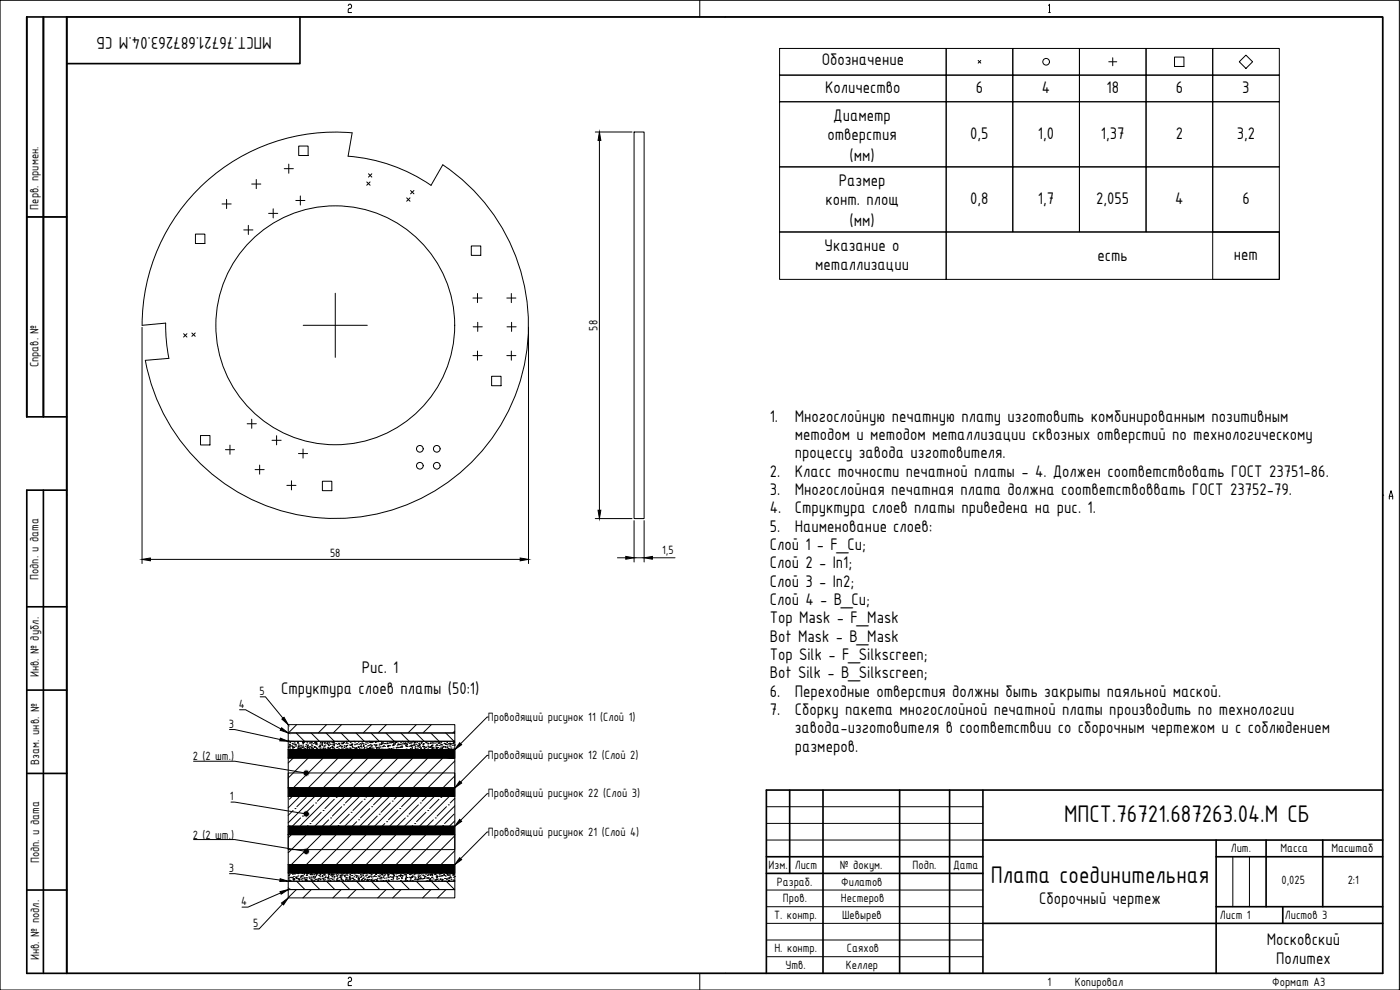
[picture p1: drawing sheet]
<svg xmlns="http://www.w3.org/2000/svg" width="420mm" height="297mm" viewBox="0 0 420 297" stroke-linecap="round" stroke-linejoin="round" font-family="sans-serif">
<g fill="none" stroke="#000" stroke-width=".3">
<path d="M0 .1h420v296.9h-420zM20 5.1h395v286.9h-395zM104.5 1.7l.2-.4h.6l.2 .4-.2 .8h-.6l-.2 .4v.9h1M210 .1v5M217.5 5.1h.1M234 14.5h50v8h-50zM284 14.5h20v8h-20zM293.6 18.1l.8 .8M294.4 18.1l-.8 .8M304 14.5h20v8h-20zM314.7 1.7l.3-.4v2.5M314.7 3.8h.5"/>
<path d="M324 14.5h19.9v8h-19.9zM332.8 18.5h2.4M333.9 17.3v2.4M343.9 14.5h20.1v8h-20.1zM352.5 17.1h2.8v2.8h-2.8zM364 14.5h19.9v8h-19.9zM371.9 18.5l2-2 2 2-2 2zM178.6 39.6h11.1M190.3 39.6h3v116h-3zM234 22.5h50v8h-50zM234 30.5h50v19.6h-50zM284 22.5h20v8h-20z"/>
<path d="M284 30.5h20v19.6h-20zM304 22.5h20v8h-20zM304 30.5h20v19.6h-20zM324 22.5h19.9v8h-19.9zM324 30.5h19.9v19.6h-19.9zM343.9 22.5h20.1v8h-20.1zM343.9 30.5h20.1v19.6h-20.1zM364 22.5h19.9v8h-19.9zM364 30.5h19.9v19.6h-19.9zM59.9 56.4a58 58 0 0 1 45.8-16.5l-1.2 7a50.8 50.8 0 0 1 24.8 8.7l3.6-6.2a58 58 0 0 1-.4 96.6 58 58 0 0 1-88.9-37.9l7.1-.6-.8-5.2-.2-5.4-7 .7a58 58 0 0 1 17.2-41.2zM68 59.8v2.8M75.5 55.2h2.8"/>
<path d="M76.9 53.9v2.7M85.3 50.6h2.7M86.7 49.2v2.8M89.6 43.8h2.9v2.9h-2.9zM90.1 58.8v2.7M110.1 54.6l1 1M110.6 52.1l1 1M111.1 54.6l-1 1M111.6 52.1l-1 1M122 59.4l1.1 1M123.1 59.4l-1.1 1M123.2 57.2l1 1"/>
<path d="M124.2 57.2l-1 1M179.9 42.1v111M234 50.1h50v19.5h-50zM284 50.1h20v19.5h-20zM304 50.1h20v19.5h-20zM324 50.1h19.9v19.5h-19.9zM343.9 50.1h20.1v19.5h-20.1zM364 50.1h19.9v19.5h-19.9zM8 65.1h12M58.7 70.2h2.8v2.9h-2.8zM66.6 61.2h2.8M73.2 69h2.7"/>
<path d="M74.5 67.6v2.8M80.6 64h2.8M82 62.6v2.8M88.8 60.2h2.7M141.4 73.8h2.9v2.8h-2.9zM234 69.6h50v14.2h-50zM284 69.6h99.9v14.2h-99.9zM364 69.6h19.9v14.2h-19.9zM42.6 98.2v70.9M57.6 99.9l1 1M58.6 99.9l-1 1M91 97.6h19.2"/>
<path d="M100.6 88v19.2M141.9 89.4h2.8M142 98.1h2.7M143.3 88.1v2.7M143.4 96.7v2.7M152.1 89.4h2.7M152.2 98.1h2.7M153.5 88.1v2.7M153.5 96.7v2.7M158.6 98.2v70.9M55.1 100.1l1 1M56.1 100.1l-1 1"/>
<path d="M141.9 106.7h2.8M143.3 105.3v2.8M147.5 112.9h2.9v2.8h-2.9zM152.1 106.7h2.7M153.5 105.3v2.8M60.2 130.7h2.8v2.8h-2.8zM67.6 134.9h2.8M69 133.6v2.7M74.2 127.1h2.7M75.5 125.8v2.7M77.9 139.5v2.8M81.6 132.1h2.8"/>
<path d="M83 130.7v2.8M89.6 136.1h2.7M90.9 134.7v2.8M20 148.6h.1M76.5 140.9h2.8M86.1 145.6h2.7M87.5 144.3v2.7M96.8 144.4h2.8v2.8h-2.8zM178.6 155.6h11.1M190.3 156.2v12.4M193.3 156.2v12.4M415 148.6h.1"/>
<path d="M417 149.7v-.8l.5-1.7 .5 1.7v.8M417 148.9h1M45.1 167.8h111M185.3 167.4h2.5M190.3 167.4h3M195.8 167.4h6.8M68.9 218.9h1.6l13.6 3M71.9 213h1.8l10.6 5.7M78.1 209.1h1.6l5.2 6.4M86.5 217.4h50v2.5h-50zM86.5 219.9h50v2.5h-50zM88.9 219.9l2.5 2.5"/>
<path d="M89 217.4l-2.5 2.5M93.4 219.9l2.5 2.5M97.8 219.9l2.5 2.5M98 217.4l-2.5 2.5M102.3 219.9l2.5 2.5M102.5 217.4l-2.5 2.5M106.8 219.9l2.5 2.5M111.3 219.9l2.5 2.5M111.5 217.4l-2.5 2.5M115.8 219.9l2.5 2.5M116 217.4l-2.5 2.5M120.3 219.9l2.5 2.5"/>
<path d="M124.8 219.9l2.5 2.5M124.9 217.4l-2.5 2.5M129.3 219.9l2.5 2.5M129.4 217.4l-2.5 2.5M133.8 219.9l2.5 2.5M136.5 219.3l-.6 .6M146.5 215.1h-.3l-7.9 8M58.1 228.4h12.4l20.9 3.5M86.5 222.4h50v2.5h-50zM86.5 224.9h50v2.5h-50zM86.5 227.4h50v9h-50zM86.5 236.4h50v2.5h-50z"/>
<path d="M86.5 238.9h50v9h-50zM86.5 231.9h50v4.5h-50zM86.5 222l.4 .4M86.5 224.2l.2-.1zM86.7 224h.1M86.8 223.5l.2-.2 .1 .2zM86.9 224.5h.1M86.9 223.6h.1M87 222.8h.1M87 224h.1M87.2 222.4h.1M87.5 223.8h.1"/>
<path d="M87.5 222.4h.1M87.6 224h.1M87.7 223h.1M87.7 224.8h.1M87.7 238.9l-.9 .9M87.8 223.2h.1M87.9 224.8h.1M88 224.2l-.2 .2zM88 222.5h.1M88 227.4l-1.5 1.5M88 224.1h.1M88.2 224.3h.1"/>
<path d="M88.2 223.4h.1M88.3 222.6h.1M88.3 223h.1M88.6 223.8h.1M88.7 223.4l.2-.1zM88.8 223.8h.1M89.2 224.5h.1M89.3 222.8h.1M89.3 223h.1M89.3 222.5h.1M89.4 224.2h.1M89.4 222.5l-.1 .1z"/>
<path d="M89.5 224.1h.1M89.5 223.3h.1M89.5 224.6h.1M89.6 223.9l.2-.2v.2zM89.8 224.4l-.1 .1zM90 238.9l-3.5 3.5M90.2 224.5h.1M90.2 224.4h.2zM90.2 223.6h.1M90.2 223.9h.1M90.7 224.2h.1M90.7 222.6h.1"/>
<path d="M90.8 222.7h.1M90.8 224.8h.1M90.8 223.9h.1M90.8 222.6l.2-.1zM90.8 223.5h.1M90.8 223.1h.1M90.9 222.6h.1M91.1 224.4h.1M91.3 222.6l-.2 .2zM91.3 224.8h.1M91.5 222.5h.1M91.6 223.9h.1"/>
<path d="M91.6 224.6l-.1 .1zM91.8 223.4h.1M91.9 239.2l-2.8 2.8M92 222.6h.1M92.1 224.6h.1M92.1 224.3h.1M92.1 223.8h.1M92.1 222.9h.1M92.1 224h.1M92.2 222.5h.1M92.3 223.6l.2-.1zM92.5 224.1v.3l-.2-.1z"/>
<path d="M92.5 227.4l-6 6M92.7 224.2h.1M92.8 224.6h.1M92.9 224h.1M93.1 222.8l-.1 .2zM93.4 224.1h.1M93.4 224.4h.1M93.4 222.7h.1M93.4 223.2h.1M93.4 223.6h.1M93.4 224.7l-.1 .2zM93.4 224.3h.1"/>
<path d="M93.6 223.7h.1M93.8 224.6h.2zM94 223.1h.1M94.2 224.3h.1M94.3 224h.1M94.5 222.8l.1-.1zM94.5 238.9l-8 8M94.7 224.2h.1M94.7 223.4h.1M94.8 222.5h.1M94.8 222.8h.1M94.8 224.4h.1"/>
<path d="M94.9 223l-.1 .1zM95 223h.1M95.1 223.5h.1M95.2 224.5v.3l-.2-.1zM95.2 224.9h.1M95.3 224.8h.1M95.6 224.1h.1M95.7 224h.1M95.9 224.7h.1M95.9 223.8h.1M96 224.1h.1M96 223.8l.1-.1z"/>
<path d="M96 223.2h.1M96.1 222.8h.1M96.2 224.4h.1M96.6 223.7h.1M96.6 223.2h.1M96.6 222.8h.1M96.7 223.1l-.1 .2zM96.7 238.9l-1.4 1.5M96.9 224.6h.1M97 224.2h.1M97 227.4l-9 9M97.2 223.8h.1"/>
<path d="M97.2 222.7h.1M97.3 224.7h.1M97.3 223.9h.1M97.3 223h.1M97.5 222.9h.1M97.5 224.8h.2zM97.5 224.5h.1M97.5 223.6h.1M98.1 223h.1M98.1 223l.2-.1zM98.2 224.7h.1M98.2 222.6h.1"/>
<path d="M98.3 224.2h.1M98.5 224.4h.1M98.5 223.3l-.1 .1zM98.6 224.6h.1M98.6 223.7h.1M98.6 222.9h.1M98.7 223.5h.1M98.8 222.9h.1M98.9 224.6h.1M99 238.9l-9 9M99.1 224.3h.1M99.1 223.4h.1"/>
<path d="M99.5 222.7h.1M99.6 224l.2-.1zM99.6 224.4h.1M99.7 224.3h.1M99.8 223.3h.1M99.8 224.4h.1M99.9 223.5h.1M99.9 222.7h.1M100.1 224.2h.1M100.2 223.3h.1M100.2 223h.1M100.2 224.6h.1"/>
<path d="M100.3 222.5v.2h-.2zM100.3 239.8l-2.8 2.8M100.4 223.5l-.2 .1zM100.7 223.1h.1M100.9 239.2h.1M101 222.5h.1M101 224.3h.1M101.2 224.2h.1M101.2 223.3h.1M101.2 222.5h.1M101.5 227.4l-9 9M101.5 223h.1"/>
<path d="M101.6 224.7h.1M101.6 224.9h.1M101.6 223h.1M101.7 223.9h.1M101.8 223.2l.1-.1zM102.2 223.6l-.1 .1zM102.3 223.9h.1M102.3 222.9h.1M102.4 224.4h.1M102.4 224.9h.1M102.5 224h.1M102.5 223.2h.1"/>
<path d="M102.6 224.7h.1M102.6 223.9h.1M102.9 223.1h.1M102.9 224.7h.1M103 222.9v.2h-.2zM103 222.9h.1M103.1 222.8h.1M103.3 223.7h.1M103.3 224.2l.2-.1zM103.5 238.9l-9 9M103.7 224.7h.1M103.7 223.9h.1"/>
<path d="M103.8 224.4h.1M103.8 223h.1M103.9 222.7h.1M104 222.4h.1M104 223.8l-.1 .1zM104.1 223.7h.1M104.2 224.5h.1M104.2 223.1h.1M104.3 224.8h.1M104.6 222.5h.1M104.8 224.4h.1M104.9 223.5h.1"/>
<path d="M105 224.5h.1M105.1 223.7h.1M105.1 222.8h.1M105.1 224.5h.1M105.4 223.4l.2-.1zM105.5 223.5l.2-.2v.3zM105.5 223.4h.1M105.5 222.5h.1M105.6 223.4h.1M105.6 223.2h.1M105.6 224.8h.1M105.7 238.9l-2 2"/>
<path d="M105.8 224.3h.1M105.8 223.9l-.1 .2zM106 227.4l-9 9M106.2 222.4h.1M106.3 224.3h.1M106.4 223.5h.1M106.4 222.6h.1M106.5 223.3h.1M106.5 224.6h.1M106.9 224.4l.2-.1zM106.9 224.7h.1M107 223.3h.1"/>
<path d="M107 224.9h.1M107.1 223.2h.1M107.4 224.1h.1M107.5 222.6l.2-.1zM107.6 224.2h.1M107.7 223.3h.1M107.7 224.1l-.2 .1zM107.7 222.5h.1M107.8 224.6h.1M107.9 238.9l-9 9M108 224h.1M108.1 223.1h.1"/>
<path d="M108.3 223.3h.1M108.3 224.9h.1M108.4 223.7v.3h-.2zM108.4 224.4h.1M108.5 222.9h.1M108.7 223h.1M108.9 224.8h.1M108.9 224h.1M109 223.1h.1M109 223.9h.1M109.1 222.4h.1M109.1 223.6l.1-.1z"/>
<path d="M109.2 224.7h.1M109.3 239.8h.1M109.5 224.2l-.2 .2zM109.7 222.9h.1M109.7 223.4h.1M109.9 224.2h.1M109.9 224.7h.1M110 222.6h.1M110.2 238.9l-.3 .3M110.2 224.6h.1M110.2 223.8h.1M110.3 223h.1"/>
<path d="M110.5 227.4l-9 9M110.5 224.7h.1M110.6 224.6h.1M110.6 224.6l.2-.1zM110.6 223.7h.1M110.7 222.4h.1M110.9 222.5l-.1 .1zM111 223.4h.1M111.1 224.2v.2h-.2zM111.2 222.8l.2-.1zM111.2 223.6h.1M111.3 222.7h.1"/>
<path d="M111.3 224.4l-.1 .2zM111.4 223.9h.1M111.5 224.5h.1M111.5 223.6h.1M111.6 222.8h.1M111.9 224.8h.1M111.9 222.6h.1M112 224.5h.1M112.1 222.5h.1M112.2 223.5h.1M112.4 223.5h.1M112.4 238.9l-9 9"/>
<path d="M112.7 223.8l.2-.1zM112.8 222.6l-.2 .2zM112.8 224.3h.1M112.9 223.4h.1M112.9 223.7h.1M112.9 222.6h.1M112.9 222.5h.1M113.1 224.6l-.1 .1zM113.1 224.3h.1M113.2 224.8h.1M113.4 222.5h.1M113.5 224.2h.1"/>
<path d="M113.6 224.8l.2-.2v.2zM113.7 223.5h.1M113.8 224.2h.1M113.8 223.3h.1M114.1 224.1h.1M114.2 223.3h.1M114.2 222.4h.1M114.2 224.8l.2-.1zM114.4 223.4h.1M114.4 223.2h.1M114.6 222.8l-.1 .2zM114.6 224.9h.1"/>
<path d="M114.7 238.9l-2.6 2.6M114.7 224h.1M114.8 222.6h.1M114.8 223l.2-.1zM114.9 224.7l-.1 .2zM115 224h.1M115 227.4l-9.1 9M115.1 223.6h.1M115.4 224.8h.1M115.4 224h.1M115.4 223.1h.1M115.7 224.8h.1"/>
<path d="M115.8 223.1h.1M115.9 224.8h.1M116.1 222.7h.1M116.3 224.8h.1M116.3 223.8h.1M116.4 224l.1-.1zM116.4 223l-.1 .1zM116.4 223.7h.1M116.7 224.6h.1M116.7 223.8h.1M116.8 222.9h.1M116.8 224.9h-.1"/>
<path d="M116.9 238.9l-9 9M117 223.7h.1M117 222.8h.1M117.3 224.6h.1M117.3 222.9h.1M117.4 224.6h.1M117.5 222.7h.1M117.7 222.8h.1M117.8 223.7h.1M117.9 223.4h.1M117.9 223.6h.1M118 224.4h.1"/>
<path d="M118 223.6h.1M118.1 222.7h.1M118.2 223.1l-.1 .2zM118.3 222.4h.1M118.5 223.2l.2-.1zM118.6 222.6h.1M118.8 222.6h.1M118.9 222.8h.1M118.9 224.4h.1M118.9 224.3h.1M118.9 222.5v.3l-.2-.1zM119.2 223.8h.1"/>
<path d="M119.2 238.9l-.9 .9M119.3 224.3h.1M119.3 223.4h.1M119.3 222.6h.1M119.4 223.2h.1M119.4 227.4l-9 9M119.5 224.3h.1M119.5 223.4h.1M119.7 222.5h.1M120 224.2l.2-.1zM120 223.3l-.1 .1zM120.2 223.3h.1"/>
<path d="M120.2 222.8h.1M120.4 224.1h.1M120.5 224.2h.1M120.5 223.8h.1M120.6 224.1h.1M120.6 223.2h.1M120.7 222.4h.1M120.9 222.9h.1M121 222.5h.1M121.1 223.2h.1M121.4 238.9l-9 9M121.6 222.9h.1"/>
<path d="M121.6 222.9v.3h-.2zM121.9 223.8h.1M121.9 224.7h.1M121.9 223.9h.1M121.9 223.5l-.1 .1zM121.9 223.1h.1M122 224.9h.1M122.1 224h.1M122.1 223.4l.2-.1zM122.4 222.7h.1M122.4 222.6h.1M122.7 223.9h.1"/>
<path d="M122.7 223h.1M122.9 222.9h.1M123 224.8h.1M123.2 224.6h.1M123.2 223.7h.1M123.2 222.9h.1M123.2 224h.1M123.3 239.2l-2.8 2.8M123.3 223.6h.1M123.4 222.9h.1M123.7 224.4l.1-.1zM123.7 223.8h.1"/>
<path d="M123.7 223.6l-.1 .2zM123.7 222.7h.1M123.8 222.4h.1M123.9 227.4l-9 9M124.3 223h.1M124.3 222.6l.2-.1zM124.3 223.4v.2h-.2zM124.3 222.8h.1M124.5 224.4h.1M124.5 223.5h.1M124.5 222.7h.1M124.6 224h.1"/>
<path d="M124.6 224.6h.1M124.7 224.8h.1M124.8 223.3h.1M125.1 222.7h.1M125.3 224.5h.1M125.3 223.6h.1M125.5 223.8l-.1 .1zM125.6 223.1h.1M125.8 224.2h.1M125.8 223.6l.2-.1zM125.8 223.4h.1M125.8 222.5h.1"/>
<path d="M125.9 238.9l-9 9M125.9 223.5h.1M125.9 224.1h.1M126 222.6h.1M126.2 224.6h.1M126.2 224.4h.1M126.3 223.1h.1M126.4 222.8h.1M126.6 222.5h.1M126.8 224l.2-.2 .1 .2zM126.9 223.4h.1M127 223.1h.1"/>
<path d="M127 224.9h.1M127.1 224h.1M127.1 223.2h.1M127.3 224.1h.1M127.3 224.6l.2-.1zM127.3 223.9l-.1 .2zM127.7 224.3h.1M127.8 222.8h.1M127.8 224.2h.1M127.9 222.8l.2-.1zM128.1 238.9l-1.4 1.5M128.3 224.9h.1"/>
<path d="M128.3 223.2h.1M128.4 224.7h.1M128.4 223.9h.1M128.4 223h.1M128.4 227.4l-9 9M128.4 224.1h.1M128.5 223.2h.1M128.7 224.2h.1M129.1 223.1h.1M129.2 222.9h.1M129.2 224.1h.1M129.2 224.1l-.2 .1z"/>
<path d="M129.3 222.6h.1M129.4 223.9h.1M129.4 223.8l.2-.1zM129.5 224.4l.2-.2 .1 .2zM129.7 224.5h.1M129.7 223.7h.1M129.7 223.2h.1M129.7 222.8h.1M129.8 224.6h.1M130 224.2h.1M130.1 222.9h.1M130.3 224.7h.1"/>
<path d="M130.4 238.9l-9 9M130.5 222.9h.1M130.6 222.4h.1M130.6 223.8h.1M130.9 224.4h.1M131 224.8l.1-.1zM131 223.5h.1M131 224.2l-.1 .2zM131 224.6h.1M131 222.7h.1M131 223.7h.1M131 223.3h.1"/>
<path d="M131.2 224.4h.1M131.4 224.3h.1M131.6 223l.2-.1zM131.7 223.7h.1M131.7 222.7h.1M131.7 239.8l-2.8 2.8M131.9 223h.1M131.9 224.5h.1M132.1 223.6h.1M132.3 224.2h.1M132.3 223.3h.1M132.3 239.2h.1"/>
<path d="M132.3 222.5h.1M132.3 222.6h.1M132.4 223.3h.1M132.5 222.5l-.2 .1zM132.5 224.6v.3l-.3-.1zM132.6 223.5h.1M132.7 224.4h.1M132.7 224.1h.1M132.8 224.4l-.1 .2zM132.9 227.4l-9 9M133.1 224l.2-.1zM133.2 223.1h.1"/>
<path d="M133.3 222.5h.1M133.5 224.8h.1M133.6 224.3h.1M133.6 224h.1M133.6 223.1h.1M133.6 223.3h.1M133.8 223.4h.1M134.1 224.4h.1M134.2 224.2h.1M134.2 223.9h.1M134.2 223.3h.1M134.3 222.7l-.1 .1z"/>
<path d="M134.6 223.1h.1M134.6 224.6l-.1 .1zM134.8 224.7h.1M134.8 223.8h.1M134.9 223.2h.1M134.9 223h.1M134.9 238.9l-9 9M135.1 223.1h.1M135.1 223.5h.1M135.1 224.1h.1M135.2 224.8h.1M135.2 223.2l.2-.1z"/>
<path d="M135.4 224.5h.1M135.7 223.6h.1M135.8 223.1h.1M135.9 223.2h.1M136.1 224.9h.1M136.1 222.8l-.1 .2zM136.1 224.5h.1M136.2 223.6h.1M136.2 222.8h.1M136.5 224.7l-.2 .2zM136.5 223.5h.1M136.5 232.8l-3.6 3.6"/>
<path d="M136.5 228.3l-8.1 8.1M136.5 239.6l-1.4 1.3M146.5 226.6h-.3l-7.9 8M146.5 238.1h-.3l-7.9 8M58.1 251.9h12.4l20.9 3.5M69.3 240.7h1.2l20.9 3.4M86.5 247.9h50v2.5h-50zM86.5 250.4h50v9h-50zM86.5 259.4h50v2.5h-50zM86.5 250.4h50v4.5h-50zM87.5 254.9l-1 1M87.5 250.4l-1 1"/>
<path d="M88 243.2l-1.5 1.4M88.5 242.6h.1M90.2 245.4l-2.5 2.5M90.8 244.9h.1M92 250.4l-4.4 4.3M92.5 247.7l-.3 .2M93 247.1h.1M94.1 241.5l-2.8 2.8M94.7 240.9h.1M96.4 243.7l-2.8 2.8M96.4 250.4l-8.9 9M97 243.2h.1"/>
<path d="M98.6 246l-1.9 1.9M99.2 245.4h.1M100.9 250.4l-9 9M101.4 247.7h.1M102.6 242l-2.8 2.9M103.1 241.5h.1M104.8 244.3l-2.8 2.8M105.4 243.7h.1M105.4 250.4l-9 9M107.1 246.5l-1.4 1.4M107.6 246h.1M108.7 240.4l-2.8 2.8"/>
<path d="M109.9 250.4l-9 9M111 242.6l-2.8 2.8M111.5 242h.1M113.2 244.9l-2.8 2.8M113.8 244.3h.1M114.4 250.4l-9 9M115.5 247.1l-.8 .8M116 246.5h.1M117.2 240.9l-2.8 2.8M117.7 240.4h.1M118.9 250.4l-9 9M119.4 243.2l-2.8 2.8"/>
<path d="M120 242.6h.1M121.6 245.4l-2.5 2.5M122.2 244.9h.1M123.4 250.4l-9 9M123.9 247.7l-.3 .2M124.4 247.1h.1M125.6 241.5l-2.8 2.8M126.1 240.9h.1M127.8 243.7l-2.8 2.8M127.9 250.4l-9 9M128.4 243.2h.1M130.1 246l-2 1.9"/>
<path d="M130.6 245.4h.1M132.4 250.4l-9 9M132.9 247.7h.1M134 242l-2.8 2.9M134.5 241.5h.1M136.2 244.3l-2.8 2.8M136.5 250.8l-8.6 8.6M136.5 246.3l-1.6 1.6M136.5 255.3l-4.2 4.1M136.5 241.8l-6.1 6.1M146.5 249.6h-.3l-7.9 8M230 242h65"/>
<path d="M230 247.1h65M230 252h65M370 257.1v15M375 257.1v15M68.9 262.1h1.6l13.5 2M84.2 267.9l-9.8 4.3h-1.8M84.8 271.2l-7 7.5h-1.6M86.5 261.9h50v2.5h-50zM86.5 264.4h50v2.5h-50zM86.5 266.9h50v2.5h-50zM86.5 266.4l.5 .5M86.6 263.5h.1"/>
<path d="M86.6 262.7l.2-.1zM86.7 264h.1M86.7 264.2h.1M86.8 263.2h.1M86.8 262.3h.1M87.1 264.2h.1M87.1 263.3h.1M87.4 263.2h.1M87.6 263.4h.1M87.6 261.9v.1M87.7 263.2h.1M87.7 261.9l-.1 .1"/>
<path d="M87.8 262.3h.1M87.9 261.9h.1M87.9 263.6h.1M88 264.1h.1M88.1 263.8h.1M88.1 263h.1M88.1 263.7l-.1 .2zM88.1 262.1h.1M88.2 263.7l.1-.1zM88.2 263.9h.1M88.4 262.2h.1M88.7 263.1h.1"/>
<path d="M88.8 263.3h.1M88.8 263.6l.2-.2 .1 .2zM88.9 261.9h.1M88.9 266.9l-2.4 2.4M89 264.4l2.5 2.5M89.1 263.1h.1M89.2 262h.1M89.3 263.6h.1M89.4 262.1h.1M89.4 263.7h.1M89.4 262.8h.1M89.4 262h.1"/>
<path d="M89.5 262l-.1 .1zM89.6 263.9h.1M89.7 263.6h.1M89.9 263.9l-.1 .1zM90.1 263.3h.1M90.3 263.8h.1M90.3 262.9h.1M90.3 262.9l.2-.1zM90.6 262.8h.1M90.6 262h.1M90.6 264.3h.1M90.6 263.5h.1"/>
<path d="M90.6 263.7h.1M90.7 262.7h.1M90.9 262.8h.1M91.2 263.4h.1M91.2 263.7h.1M91.4 262.1l-.2 .2zM91.5 263.4h.1M91.6 264l.2-.2v.2zM91.7 264l-.1 .2zM91.8 263.9l.2-.1zM91.9 262.7h.1M91.9 264.1h.1"/>
<path d="M92 263.3h.1M92 262.1h.1M92 262.5h.1M92 263.7h.1M92.1 262.6h.1M92.1 264.3h.1M92.4 262.1l.2-.1zM92.7 263.1h.1M92.8 264.4h.1M92.8 263.5h.1M92.8 263.4h.1M93.2 262.3l-.1 .1z"/>
<path d="M93.2 264h.1M93.3 263.1h.1M93.3 262.3h.1M93.3 262.2h.1M93.4 263.8h.1M93.4 266.9l-2.5 2.5M93.5 263.4h.1M93.5 262.5h.1M93.5 264.4l2.5 2.5M93.5 262.3h.1M93.5 264.2l-.1 .1zM93.6 264h.1"/>
<path d="M93.8 264.3h.1M93.9 263.1l.2-.1zM94.1 262.4h.1M94.1 262.9h.1M94.2 263.5h.1M94.3 264.4l.2-.2v.2M94.4 263.3h.1M94.5 263.8h.1M94.6 263h.1M94.6 262.1h.1M94.7 262.2h.1M94.7 263.8h.1"/>
<path d="M95 262.1h.1M95 262.5l-.1 .1zM95.1 262.3h.1M95.1 263.8h.1M95.4 264.1h.1M95.4 264.4h-.1M95.5 264.1l.1-.1zM95.5 263.6h.1M95.6 262.6h.1M95.8 263.6h.1M95.9 262.8h.1M95.9 261.9h.1"/>
<path d="M96 264h.1M96 263.1h.1M96 262.3h.1M96.1 263.9h.1M96.1 262.3l.2-.1zM96.6 263.5h.1M96.7 263h.1M96.7 261.9h.2M96.7 262.1h.1M96.8 262.6l-.1 .1zM96.9 263.6h.1M97 263.8h.1"/>
<path d="M97.1 262.4h.1M97.1 264.3h.1M97.1 263.4h.1M97.2 262.6h.1M97.3 262h.1M97.4 262.3h.1M97.4 264h.1M97.6 263.3l.2-.1zM97.6 262.9h.1M98 264.4l2.5 2.5M98.1 263.3h.1M98.2 263.7h.1"/>
<path d="M98.4 264.1h.1M98.4 263.3h.1M98.5 262.4h.1M98.6 263.6h.1M98.6 262.1h.1M98.7 262.8l-.2 .1zM98.7 262.4h.1M98.8 264h.1M99.1 264.3l.2-.1zM99.2 263.6h.1M99.2 262.6h.1M99.6 263h.1"/>
<path d="M99.6 262.2v.2h-.2zM99.6 263.7h.1M99.7 263.9h.1M99.7 262.5l.2-.1zM99.7 263.1h.1M99.8 262.2h.1M99.9 262.6h.1M100.1 262.4h.1M100.1 264.1h.1M100.2 263.4h.1M100.5 262.9l-.1 .2zM100.8 262.4h.1"/>
<path d="M100.9 264.3h.1M101 263.8h.1M101 262.8h.1M101 262.9h.1M101.1 262.1h.1M101.1 264.2h.1M101.3 263.5l.1-.1zM101.5 262.5h.1M101.5 264.1h.1M101.7 264.1h.1M101.8 263.2h.1M102.1 262.8l.2-.2v.2z"/>
<path d="M102.3 263.6h.1M102.3 263.1l-.1 .1zM102.3 263.8h.1M102.3 262.7h.1M102.4 263.1h.1M102.4 266.9l-2.5 2.5M102.4 264h.1M102.4 262.2h.1M102.5 264.4l2.5 2.5M102.5 262.5h.1M102.7 264h.1M102.8 262.6h.1"/>
<path d="M102.8 264.2h.1M103.1 262.1h.1M103.4 263h.1M103.4 262.7l.2-.1zM103.6 264.2h.1M103.6 263.4h.1M103.7 262.6h.1M103.7 263.9h.1M103.9 263.8h.1M104 262.3h.1M104 262h.1M104.1 263.2l-.1 .2z"/>
<path d="M104.2 262.6h.1M104.2 264.3h.1M104.3 263.8h.1M104.5 264.3h.1M104.8 263.2l.2-.2v.2zM104.9 264.1h.1M104.9 263.7l.2-.1zM104.9 263.2h.1M104.9 263.7h.1M105 262.4h.1M105 262.8h.1M105 264h.1"/>
<path d="M105.4 263.5h.1M105.5 262h.1M105.5 262.7h.1M105.6 264.3h.1M105.6 262.7h.1M105.6 261.9h.1M105.7 261.9h-.1M105.9 263.6h.1M105.9 263.4l-.1 .2zM106 264.1h.1M106.2 263.9h.1M106.2 263.1h.1"/>
<path d="M106.2 262.2h.1M106.4 264h.1M106.6 262.6h.1M106.8 264.4h.1M106.9 263.3h.1M106.9 262.7h.1M106.9 266.9l-2.5 2.5M106.9 264.4h.1M107 264.4l2.5 2.5M107 262.9l.2-.1zM107.5 264.3h.1M107.5 263.8h.1"/>
<path d="M107.5 263.7h.1M107.5 263.4h.1M107.5 262.9h.1M107.6 262h.1M107.7 263.4v.3l-.2-.1zM107.7 264.1h.1M107.8 263.6l-.2 .1zM108.1 263.3h.1M108.2 262.4h.1M108.2 262.8h.1M108.3 263h.1M108.4 264.2h.1"/>
<path d="M108.6 263.9l.1-.1zM108.8 264.4h.1M108.8 263.5h.1M108.8 262.3h.1M108.8 262.7h.1M108.9 263.6h.1M109.1 263.2h.1M109.1 264.1h.1M109.2 261.9h.1M109.2 262.1l.1-.1zM109.6 262.8h.1M109.6 263.7l-.1 .2z"/>
<path d="M109.8 262.2h.1M109.8 262.7h.1M110 264h.1M110 264.2h.1M110.1 263.4h.1M110.1 262.5h.1M110.4 263.8v.3h-.2zM110.4 263.3h.1M110.4 264.2h.1M110.7 263.9h.1M110.7 263.1l.2-.1zM110.7 263h.1"/>
<path d="M110.9 262.9h.1M111.1 262l-.2 .1zM111.3 262.5h.1M111.3 262.9h.1M111.4 264h.1M111.4 262h.1M111.4 263.2h.1M111.4 264.2h.1M111.4 263.9l-.1 .1zM111.4 262.3h.1M111.5 264.4l2.5 2.5M111.6 263.7h.1"/>
<path d="M111.8 264.3h.1M111.9 263.1h.1M112 261.9h.1M112.2 264.1l.2-.1zM112.3 262.7h.1M112.3 262.9h.1M112.7 263.8h.1M112.7 263h.1M112.7 262.2h.1M112.8 262.2h.1M112.8 262.3l.2-.1zM112.9 263.9h.1"/>
<path d="M112.9 262.1l-.1 .2zM113 264.4h.1M113.2 264.3h.1M113.2 263.5h.1M113.2 264l-.1 .2zM113.3 262h.1M113.4 262.8h.1M113.7 263h.1M113.9 263.4h.1M113.9 262.5h.1M114 263.7h.1M114 262.8h.1"/>
<path d="M114 262h.1M114.2 264.3h.1M114.3 262h.1M114.3 263.3l.2-.1zM114.4 263.7h.1M114.5 264.4h.1M114.5 262.5h.1M114.7 262.1h.1M114.7 262.3l-.1 .1zM114.8 263.3h.1M114.9 262.5h.1M115 263.1h.1"/>
<path d="M115.1 264.2l-.2 .1zM115.2 264.3h.1M115.3 263.5h.1M115.3 262.7h.1M115.4 261.9h.1M115.5 262.3h.1M115.8 264.1h.1M115.8 263.4h.1M115.8 264.3l.2-.1zM115.9 266.9l-2.5 2.5M116 264.4l2.4 2.5M116 262.1h.1"/>
<path d="M116.4 262.3h.1M116.4 263.1h.1M116.4 264h.1M116.5 262.5l.1-.1zM116.5 262.5l-.1 .1zM116.5 264.2h.1M116.6 263.3h.1M116.6 262.5h.1M116.8 264.4h.1M117.1 263h.1M117.1 262.1h.1M117.3 263.2h.1"/>
<path d="M117.4 263.9h.1M117.4 262.2h.1M117.7 263.2h.1M117.7 262h.1M117.8 264h.1M117.8 262h.1M117.9 263.2h.1M117.9 262.3h.1M118 263.5l.2-.1zM118 262.9h.1M118.2 262.2v.3l-.2-.1zM118.3 262.6l-.1 .2z"/>
<path d="M118.8 262.2h.1M118.8 262.9h.1M119 263.7h.1M119.1 263.2h.1M119.1 263.8h.1M119.2 263h.1M119.2 262.1h.1M119.6 261.9h.1M119.6 263.6h.1M119.6 262.7h.1M120.1 262.3h.1M120.1 262.7l.2-.1z"/>
<path d="M120.2 262.8l-.2 .1zM120.2 264.2h.1M120.3 262.6h.1M120.3 262.7h.1M120.4 266.9l-2.5 2.5M120.4 263.3h.1M120.4 264.4l2.5 2.5M120.4 263.6h.1M120.5 262.8h.1M120.5 261.9h.1M120.6 263.5h.1M120.7 262.8l.2-.2v.3z"/>
<path d="M120.9 262h.1M121.2 262.5h.1M121.5 262.3h.1M121.5 264.3h.1M121.6 263.7l.2-.1zM121.7 263.9h.1M121.7 264.3h.1M121.7 263.5h.1M121.8 262.4h.1M121.8 262.6h.1M121.8 263.4h.1M122 262.9l-.1 .2z"/>
<path d="M122.1 264.2h.1M122.2 263.3h.1M122.3 262.1h.1M122.3 261.9h.1M122.8 263.2h.1M122.8 262.3h.1M122.8 262.4h.1M123 264.1h.1M123.1 263.3h.1M123.1 262.4h.1M123.1 264.1h.1M123.1 263.7h.1"/>
<path d="M123.1 263.4h.1M123.2 262.2h.1M123.5 262.2h.1M123.6 263v.3h-.2zM123.6 262.1h.1M123.8 264.2h.1M123.8 263.1h.1M123.8 262.9l.1-.1zM123.8 263.1l-.1 .1zM124.2 262.5h.1M124.3 263.9h.1M124.4 263.1h.1"/>
<path d="M124.4 262.3h.1M124.4 262.1h.1M124.5 263.5h.1M124.6 263.4h.1M124.7 263.8h.1M124.9 264.4l2.5 2.5M125 262.2h.1M125.2 264h.1M125.3 263.9l.2-.1zM125.3 263.8h.1M125.4 262.9h.1M125.5 262.5h.1"/>
<path d="M125.6 263.8h.1M125.6 263.2l-.1 .2zM125.6 262.9h.1M125.7 262.1h.1M125.9 263.5h.1M125.9 262.1l.2-.1zM126 262.8h.1M126.1 263.2h.1M126.1 263.7l.2-.2v.2zM126.3 263.6h.1M126.4 262.2h.1M126.7 263.7h.1"/>
<path d="M126.9 262.6h.1M126.9 263.6h.1M127 262.7h.1M127 262.6h.1M127.2 263.6h.1M127.4 263.1l.2-.1zM127.5 263.4l-.2 .2zM127.6 262.9h.1M127.7 262.3h.1M127.9 264.3h.1M127.9 263.4h.1M128.2 263.5h.1"/>
<path d="M128.2 264.3h.1M128.2 263.4h.1M128.3 262.6h.1M128.5 263.4h.1M128.6 262.4h.1M128.6 263.6h.1M128.8 264.2h.1M128.8 264.1l.2-.2 .1 .2zM128.9 264.1l.2-.1zM129.1 262.7h.1M129.1 262.3h.1M129.2 264.4h.1"/>
<path d="M129.2 262.3h.1M129.3 263.6l-.2 .1zM129.3 266.9l-2.5 2.5M129.4 264.4l2.5 2.5M129.5 264.1h.1M129.5 263.2h.1M129.6 262.4h.1M129.6 262.3l.1-.1zM129.6 262.7h.1M129.7 263.2h.1M129.9 263.7h.1M130.2 262.2h.1"/>
<path d="M130.4 262.4h.1M130.4 264h.1M130.5 262.4h.1M130.6 264.1h.1M130.7 261.9h.1M130.8 263.9h.1M130.8 263.1h.1M130.9 262.2h.1M131 262.7h.1M131.1 263.3l.1-.1zM131.1 263.9h.1M131.1 263.7l-.1 .2z"/>
<path d="M131.1 263h.1M131.2 263h.1M131.3 263.8h.1M131.6 264.4h.2M131.7 262.9h.1M131.8 262h.1M131.8 262.5h.1M132 263.8h.1M132 262.2h.1M132.1 263.7h.1M132.1 263.8h.1M132.1 262.9h.1"/>
<path d="M132.2 262h.1M132.3 262.8h.1M132.4 261.9h.1M132.6 262l-.2 .1zM132.6 264.3l.2-.1zM132.6 263.8h.1M132.6 262.7h.1M132.7 262.8h.1M132.9 263.9l-.1 .1zM133.1 262.5h.1M133.2 262.5l.2-.1zM133.4 264.4h.1"/>
<path d="M133.4 263.6h.1M133.4 262.7h.1M133.6 263.6h.1M133.7 262.9h.1M133.8 266.9l-2.5 2.5M133.9 264.4l2.5 2.5M134 263.9h.1M134 261.9l-.1 .1 .2-.1M134.1 262.5h.1M134.3 263.5h.1M134.3 262.6h.1M134.4 262.3v-.2l-.1 .2h.1"/>
<path d="M134.5 262.6h.1M134.6 264.4h.1M134.7 264.2h.1M134.7 263.4h.1M134.7 263.5l.2-.1zM134.7 262.5h.1M134.7 264l-.1 .2zM134.9 262.5h.1M135 262.9h.1M135.1 263.3h.1M135.2 263.4h.1M135.4 263.9h.1"/>
<path d="M135.6 262.2h.1M135.8 262.6h.1M135.9 262.4h.1M136 264h.1M136 263.2h.1M136 262.3h.1M136.2 264.2h.1M136.2 262.3l-.1 .1zM136.4 263h.1M136.4 264.3l.1 .1M136.5 264.3h-.1M230 267h65"/>
<path d="M230 272.1h65M230 277h65M104.5 293.6l.2-.4h.6l.2 .4-.2 .9h-.6l-.2 .4v.8h1M210 292v5M217.5 292h.1M230 282h65M230 287h65"/>
<circle cx="314" cy="18.5" r="1"/>
<circle cx="100.6" cy="97.6" r="35.8"/>
<circle cx="126" cy="139.7" r="1"/>
<circle cx="126" cy="134.7" r="1"/>
<circle cx="131.1" cy="139.7" r="1"/>
<circle cx="131.1" cy="134.7" r="1"/>
</g>
<g fill="#000" stroke="#000" stroke-width=".3">
<path d="M179.9 39.6l.4 2.5h-.8zM179.5 153.1h.8l-.4 2.5zM42.6 167.8l2.5-.4v.9zM156.1 167.4l2.5 .4-2.5 .5zM187.8 166.9l2.5 .5-2.5 .4zM193.3 167.4l2.5-.5v.9zM84.5 218.4l2 1.5-2.4-.8zM84.6 215.7l.6-.5 1.3 2.2zM84.1 221.5l2.4 .9-2.5-.1zM138 222.8l.5 .6-2 1.5zM138 234.3l.5 .6-2 1.5zM138 245.8l.5 .6-2 1.5z"/>
<path d="M138 257.3l.5 .6-2 1.5zM84 267.5l2.5-.6-2.1 1.4zM84.1 263.6l2.4 .8-2.5 .1zM84.5 270.9l2-1.5-1.4 2.1z"/>
<path d="M91.4 231.9l.5 .1zM91.4 232h.5zM91.4 232.1l.5-.1z"/>
<path d="M91.5 232.2l.4-.2zM91.9 232l-.3 .3zM91.9 232l-.1 .4z"/>
<path d="M91.5 231.6l.4 .4zM91.5 231.6l.4 .4zM91.5 231.8l.4 .2z"/>
<path d="M91.9 232l-.1 .4zM91.9 232l.2 .4zM91.9 232l.2 .4z"/>
<path d="M91.9 231.5v.5zM91.7 231.5l.2 .5zM91.6 231.5l.3 .5z"/>
<path d="M91.9 232l.3 .4zM91.9 232l.5 .2zM91.9 232l.5 .2z"/>
<path d="M92.2 231.6l-.3 .4zM92.1 231.5l-.2 .5zM92 231.5l-.1 .5z"/>
<path d="M91.9 232l.5-.1zM91.9 232l.5-.1zM91.9 232l.5-.2z"/>
<path d="M86.5 224.9l50 2.5v-2.5zM86.5 224.9l50 2.5h-50z"/>
<path d="M86.5 236.4l50 2.5v-2.5zM86.5 236.4l50 2.5h-50z"/>
<path d="M91.4 244.1l.5 .1zM91.4 244.3l.5-.1zM91.4 244.4l.5-.2z"/>
<path d="M91.4 255.4l.5 .1zM91.4 255.5h.5zM91.4 255.6l.5-.1z"/>
<path d="M91.5 244.5l.4-.3zM91.9 244.2l-.3 .4zM91.9 244.2l-.1 .5z"/>
<path d="M91.5 255.8l.4-.3zM91.9 255.5l-.3 .3zM91.9 255.5l-.1 .5z"/>
<path d="M91.5 243.9l.4 .3zM91.5 243.9l.4 .3zM91.5 244l.4 .2z"/>
<path d="M91.5 255.1l.4 .4zM91.5 255.1l.4 .4zM91.5 255.3l.4 .2z"/>
<path d="M91.9 244.2l-.1 .5zM91.9 244.2v.5zM91.9 244.2l.3 .4z"/>
<path d="M91.9 255.5l-.1 .5zM91.9 255.5l.2 .4zM91.9 255.5l.2 .4z"/>
<path d="M91.9 243.7v.5zM91.7 243.8l.2 .4zM91.6 243.8l.3 .4z"/>
<path d="M91.9 255v.5zM91.7 255l.2 .5zM91.6 255.1l.3 .4z"/>
<path d="M91.9 244.2l.3 .4zM91.9 244.2l.5 .2zM91.9 244.2l.5 .2z"/>
<path d="M91.9 255.5l.3 .4zM91.9 255.5l.5 .2zM91.9 255.5l.5 .2z"/>
<path d="M92.2 243.8l-.3 .4zM92.1 243.8l-.2 .4zM92 243.7l-.1 .5z"/>
<path d="M92.2 255.1l-.3 .4zM92.1 255l-.2 .5zM92 255l-.1 .5z"/>
<path d="M91.9 244.2h.5zM91.9 244.2h.5zM91.9 244.2l.5-.2z"/>
<path d="M91.9 255.5l.5-.1zM91.9 255.5l.5-.1zM91.9 255.5l.5-.2z"/>
<path d="M86.5 247.9l50 2.5v-2.5zM86.5 247.9l50 2.5h-50z"/>
<path d="M86.5 259.4l50 2.5v-2.5zM86.5 259.4l50 2.5h-50z"/>
</g>
<g fill="none" stroke="#000" stroke-width=".5">
<path d="M13 5.1v120M20 5.1h395v286.9h-407v-144.9h12M20 5.1v286.9M20 5.1h-12v120h12M90 5.1v14h-70M8 65.1h12M13 147.1v144.9M8 182.1h12M8 207.1h12M8 232.1h12M237 237.1v25M247 237.1v54.9"/>
<path d="M270 237.1v54.9M285 237.1v54.9M295 237.1v54.9M415 237.1h-185v54.9M230 257.1h65M295 252h120M365 252v40M365 257.1h50M380 252v20.1M397 252v20.1M8 267h12M230 262.1h65"/>
<path d="M295 277h120M365 272.1h50M385 272.1v4.9"/>
</g>
<g font-size="7.8">
<text x="319.3" y="246.8">МПСТ.76721.687263.04.М СБ</text>
<text x="297.3" y="264.9">Плата соединительная</text>
</g>
<text font-size="5.5" x="81.6" y="11" transform="rotate(-180 81.6 11)">МПСТ.76721.687263.04.М СБ</text>
<g font-size="5.4">
<text x="246.6" y="19.6">Обозначение</text>
<text x="247.6" y="27.8">Количество</text>
<text x="292.9" y="27.8">6</text>
<text x="312.7" y="27.8">4</text>
<text x="332.1" y="27.8">18</text>
<text x="352.8" y="27.8">6</text>
<text x="372.8" y="27.8">3</text>
<text x="248.3" y="42">отверстия</text>
<text x="250.1" y="36.2">Диаметр</text>
<text x="291.2" y="41.6">0,5</text>
<text x="311.5" y="41.6">1,0</text>
<text x="330.4" y="41.6">1,37</text>
<text x="352.8" y="41.6">2</text>
<text x="371.2" y="41.6">3,2</text>
<text x="255" y="48.2">(мм)</text>
<text x="251.7" y="55.7">Размер</text>
<text x="247.7" y="61.5">конт. площ</text>
<text x="291.2" y="61.1">0,8</text>
<text x="311.5" y="61.1">1,7</text>
<text x="329" y="61.1">2,055</text>
<text x="352.7" y="61.1">4</text>
<text x="372.9" y="61.1">6</text>
<text x="255" y="67.7">(мм)</text>
<text x="247.5" y="75.2">Указание о</text>
<text x="370.3" y="77.9">нет</text>
<text x="244.6" y="81.1">металлизации</text>
<text x="329.4" y="78.4">есть</text>
<text x="231" y="126.6">1.</text>
<text x="238.5" y="126.6">Многослойную печатную плату изготовить комбинированным позитивным</text>
<text x="238.5" y="132.1">методом и методом металлизации сквозных отверстий по технологическому</text>
<text x="238.5" y="137.6">процессу завода изготовителя.</text>
<text x="231" y="143.1">2.</text>
<text x="238.5" y="143.1">Класс точности печатной платы - 4. Должен соответствовать ГОСТ 23751-86.</text>
<text x="231" y="148.6">3.</text>
<text x="238.5" y="148.6">Многослойная печатная плата должна соответствоввать ГОСТ 23752-79.</text>
<text x="231" y="154.1">4.</text>
<text x="238.5" y="154.1">Структура слоев платы приведена на рис. 1.</text>
<text x="231" y="159.6">5.</text>
<text x="238.5" y="159.6">Наименование слоев:</text>
<text x="231" y="165.1">Слой 1 - F_Cu;</text>
<text x="231" y="170.6">Слой 2 - In1;</text>
<text x="231" y="176.1">Слой 3 - In2;</text>
<text x="231" y="181.6">Слой 4 - B_Cu;</text>
<text x="231" y="187">Top Mask - F_Mask</text>
<text x="231" y="192.5">Bot Mask - B_Mask</text>
<text x="108.6" y="202">Рис. 1</text>
<text x="231" y="198.1">Top Silk - F_Silkscreen;</text>
<text x="231" y="203.5">Bot Silk - B_Silkscreen;</text>
<text x="84.3" y="208.2">Структура слоев платы (50:1)</text>
<text x="231" y="209">6.</text>
<text x="238.5" y="209">Переходные отверстия должны быть закрыты паяльной маской.</text>
<text x="231" y="214.5">7.</text>
<text x="238.5" y="214.5">Сборку пакета многослойной печатной платы производить по технологии</text>
<text x="238.5" y="220">завода-изготовителя в соответствии со сборочным чертежом и с соблюдением</text>
<text x="238.5" y="225.5">размеров.</text>
<text x="311.9" y="271.2">Сборочный чертеж</text>
<text x="380.2" y="283.4">Московский</text>
<text x="383" y="289.2">Политех</text>
</g>
<g font-size="3.9">
<text x="11.6" y="62.9" transform="rotate(-90 11.6 62.9)">Перв. примен.</text>
<text x="179.3" y="99.2" transform="rotate(-90 179.3 99.2)">58</text>
<text x="11.6" y="110.2" transform="rotate(-90 11.6 110.2)">Справ. №</text>
<text x="99" y="167.2">58</text>
<text x="198.7" y="166.2">1,5</text>
<text x="11.6" y="174.1" transform="rotate(-90 11.6 174.1)">Подп. и дата</text>
<text x="11.7" y="203.2" transform="rotate(-90 11.7 203.2)">Инв. № дубл.</text>
<text x="77.9" y="208.6">5</text>
<text x="71.7" y="212.4">4</text>
<text x="68.7" y="218.4">3</text>
<text x="146.4" y="216.3">Проводящий рисунок 11 (Слой 1)</text>
<text x="146.4" y="227.8">Проводящий рисунок 12 (Слой 2)</text>
<text x="11.7" y="229.4" transform="rotate(-90 11.7 229.4)">Взам. инв. №</text>
<text x="57.8" y="228.1">2 (2 шт.)</text>
<text x="146.4" y="239.3">Проводящий рисунок 22 (Слой 3)</text>
<text x="68.9" y="240.2">1</text>
<text x="57.8" y="251.6">2 (2 шт.)</text>
<text x="146.4" y="250.8">Проводящий рисунок 21 (Слой 4)</text>
<text x="369.3" y="255.7">Лит.</text>
<text x="384.3" y="255.7">Масса</text>
<text x="399.6" y="255.7">Масштаб</text>
<text x="11.7" y="259.1" transform="rotate(-90 11.7 259.1)">Подп. и дата</text>
<text x="68.7" y="261.6">3</text>
<text x="230.7" y="260.7">Изм.</text>
<text x="238.5" y="260.7">Лист</text>
<text x="252" y="260.7">№ докум.</text>
<text x="273.9" y="260.7">Подп.</text>
<text x="286" y="260.7">Дата</text>
<text x="233.2" y="265.7">Разраб.</text>
<text x="252.5" y="265.7">Филатов</text>
<text x="384.6" y="265.2">0,025</text>
<text x="404.5" y="265.2">2:1</text>
<text x="72.4" y="271.7">4</text>
<text x="232.3" y="275.7">Т. контр.</text>
<text x="235" y="270.7">Пров.</text>
<text x="252.4" y="270.7">Нестеров</text>
<text x="252.7" y="275.7">Шевырев</text>
<text x="366.1" y="275.7">Лист 1</text>
<text x="385.6" y="275.7">Листов 3</text>
<text x="76" y="278.2">5</text>
<text x="232.4" y="285.7">Н. контр.</text>
<text x="254.2" y="285.7">Саяхов</text>
<text x="11.7" y="288.1" transform="rotate(-90 11.7 288.1)">Инв. № подл.</text>
<text x="235.7" y="290.7">Утв.</text>
<text x="253.9" y="290.7">Келлер</text>
<text x="314.4" y="295.7">1</text>
<text x="322.5" y="295.7">Копировал</text>
<text x="381.8" y="295.7">Формат А3</text>
</g>
</svg>
